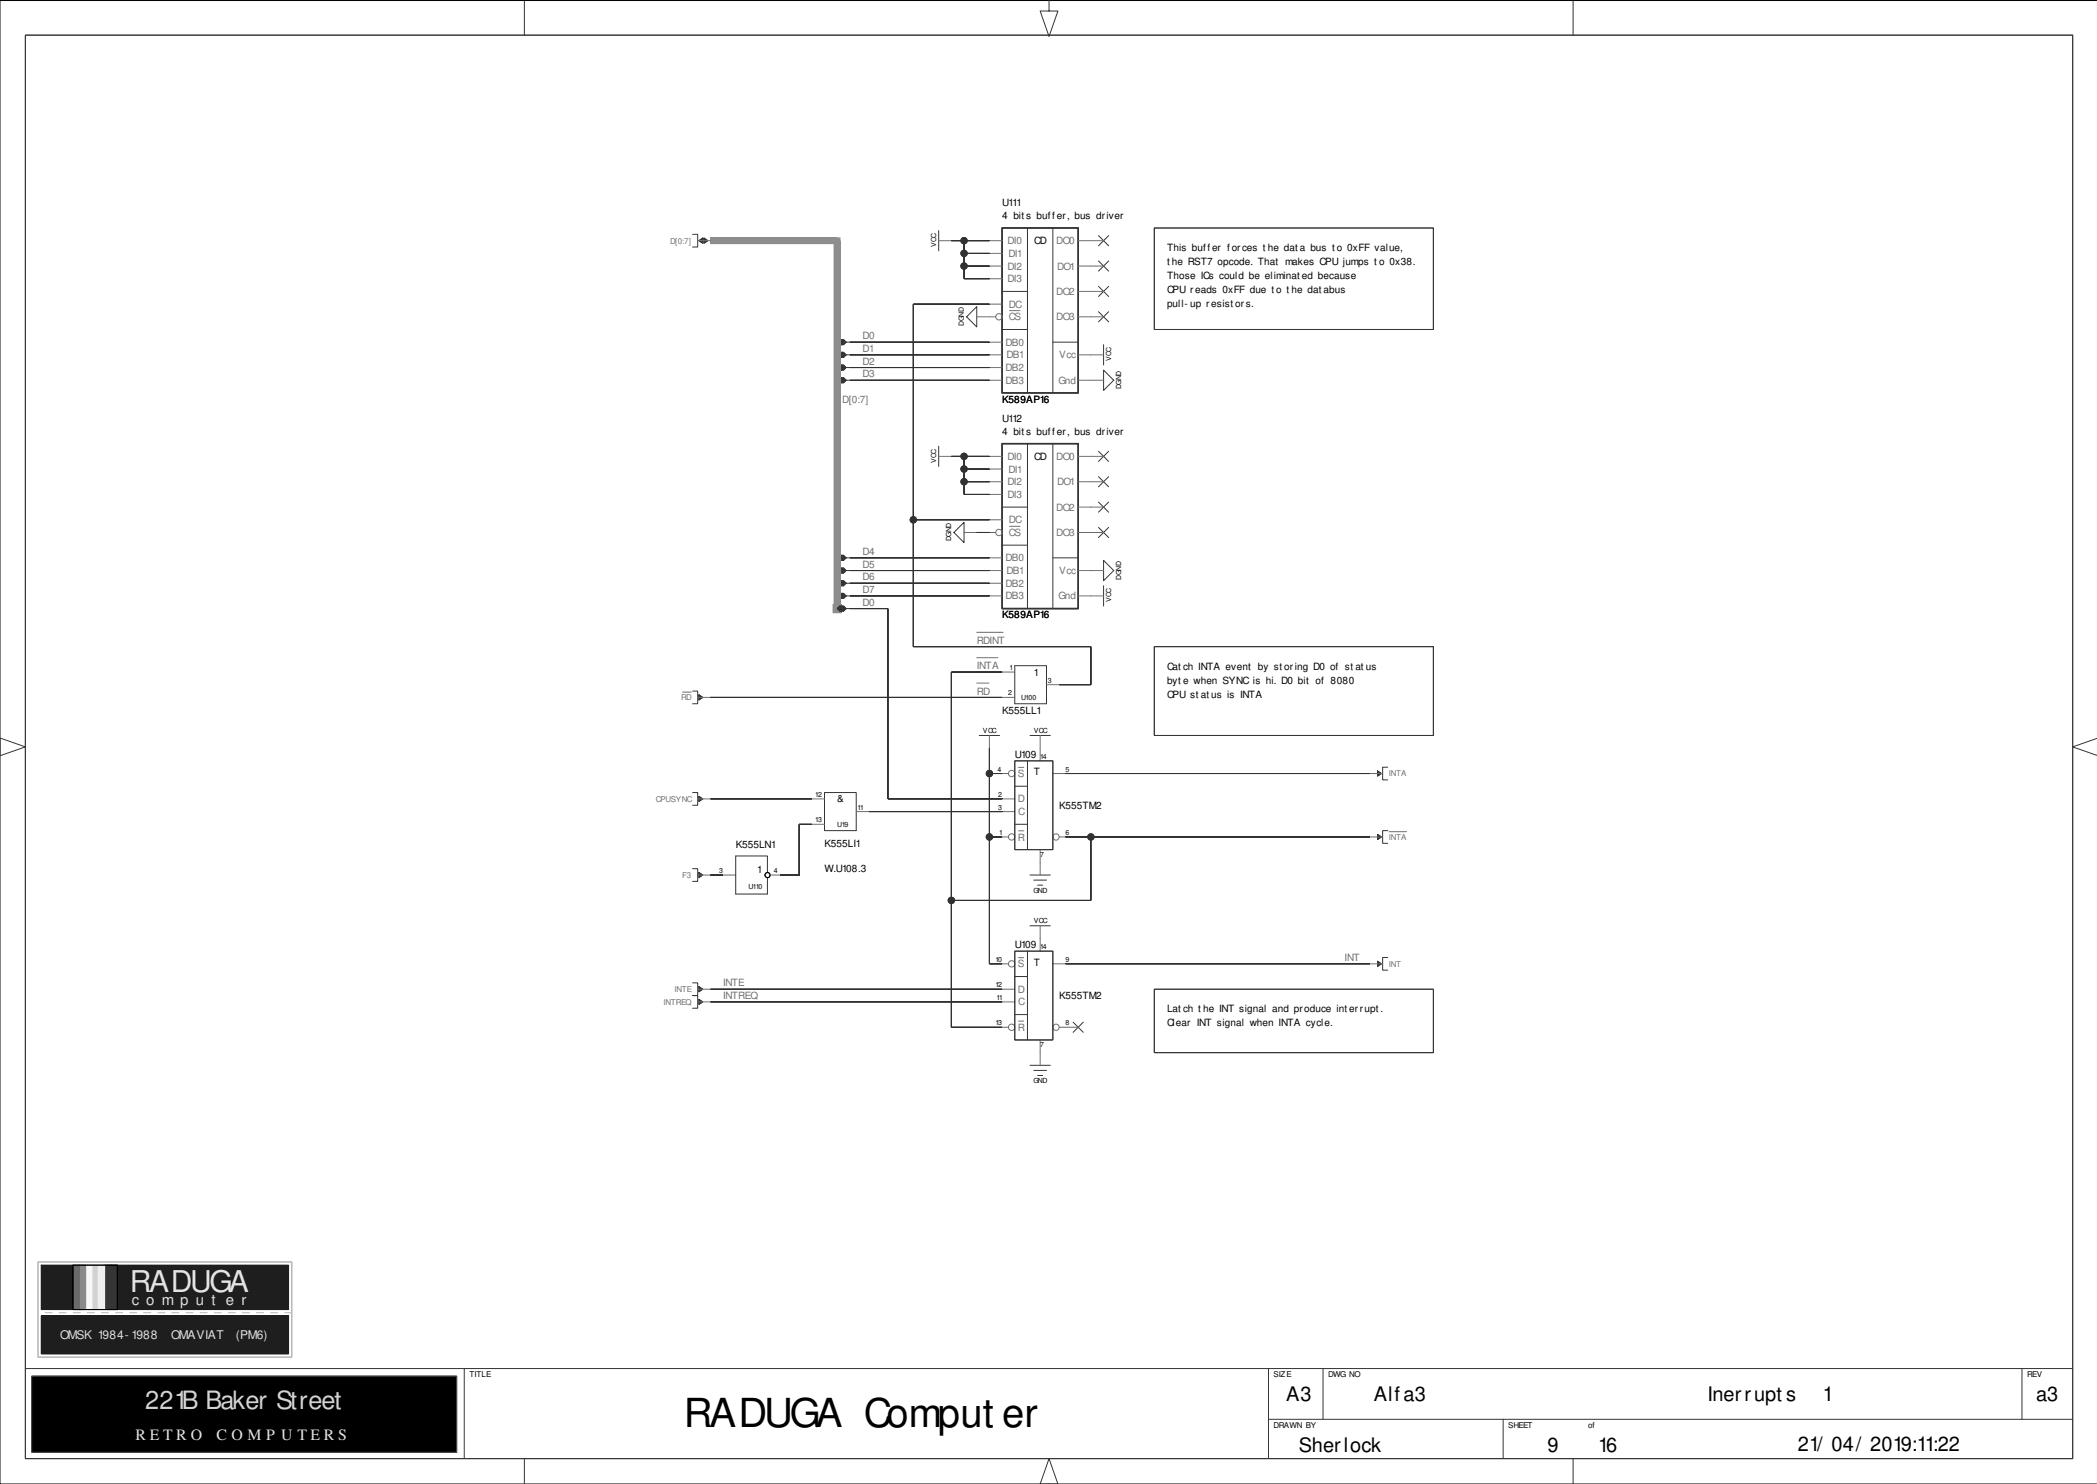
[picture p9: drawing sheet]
<svg xmlns="http://www.w3.org/2000/svg" width="420mm" height="297mm" viewBox="0 0 420 297" stroke-linecap="round" stroke-linejoin="round" font-family="sans-serif">
<path d="M419.9 .1h-419.9v296.9h419.9" fill="none" stroke="#000" stroke-width=".2"/>
<g fill="none" stroke="#353535" stroke-width=".2">
<path d="M187.9 46.1v4.1M200.6 58.3h5.1M205.7 45.6v33M210.8 45.6v33M200.6 66h5.1M210.8 68.5h5.1M220.9 74.1l2.1 2-2.1 2zM220.9 69v4.1M187.9 89.3v4.1M205.7 88.8v33M210.8 88.8v33M200.6 109.1h5.1"/>
<path d="M200.6 101.5h5.1M210.8 111.7h5.1M220.9 112.2l2.1 2-2.1 2zM220.9 117.2v4.1"/>
</g>
<path d="M200.6 45.6h15.3v33h-15.3zM200.6 88.8h15.3v33h-15.3z" fill="none" stroke="#353535" stroke-width=".3"/>
<g fill="none" stroke="#6f6f6f" stroke-width=".2">
<path d="M187.9 48.2h2.6M198.1 48.2h2.5M198.1 50.7h2.5M198.1 53.3h2.5M198.1 55.8h2.5M215.9 48.2h2.5M215.9 53.3h2.5M215.9 58.3h2.5M170.1 76.1h.1M198.1 68.5h2.5M198.1 71h2.5M198.1 73.6h2.5"/>
<path d="M198.1 76.1h2.5M198.1 63.4h1.2M198.1 60.9h2.5M202.1 62.2h2.1M215.9 71h5M215.9 76.1h5M215.9 63.4h2.5M187.9 91.3h2.6M198.1 91.3h2.5M198.1 93.9h2.5M198.1 96.4h2.5M198.1 99h2.5"/>
<path d="M215.9 91.3h2.5M215.9 96.4h2.5M198.1 111.7h2.5M198.1 114.2h2.5M198.1 116.7h2.5M198.1 119.3h2.5M198.1 106.6h1.2M198.1 104h2.5M202.1 105.3h2.1M215.9 114.2h5M215.9 119.3h5M215.9 106.6h2.5"/>
<path d="M215.9 101.5h2.5"/>
<circle cx="200" cy="63.4" r=".63"/>
<circle cx="200" cy="106.6" r=".63"/>
</g>
<path d="M167.6 76.1l.5-.5h.8l.5 .5-.5 .5h-.8z" fill-rule="evenodd" fill="#353535"/>
<path d="M167.6 76.1l.5-.5h.8l.5 .5-.5 .5h-.8zM169.4 76.1h.7" fill="none" stroke="#353535" stroke-width=".2"/>
<path d="M170.1 73.6h.1" fill="none" stroke="#6f6f6f" stroke-width=".2"/>
<path d="M167.6 73.6l.5-.5h.8l.5 .5-.5 .5h-.8z" fill-rule="evenodd" fill="#353535"/>
<path d="M167.6 73.6l.5-.5h.8l.5 .5-.5 .5h-.8zM169.4 73.6h.7" fill="none" stroke="#353535" stroke-width=".2"/>
<path d="M170.1 71h.1" fill="none" stroke="#6f6f6f" stroke-width=".2"/>
<path d="M167.6 71l.5-.5h.8l.5 .5-.5 .5h-.8z" fill-rule="evenodd" fill="#353535"/>
<path d="M167.6 71l.5-.5h.8l.5 .5-.5 .5h-.8zM169.4 71h.7" fill="none" stroke="#353535" stroke-width=".2"/>
<path d="M170.1 68.5h.1" fill="none" stroke="#6f6f6f" stroke-width=".2"/>
<path d="M167.6 68.5l.5-.5h.8l.5 .5-.5 .5h-.8z" fill-rule="evenodd" fill="#353535"/>
<path d="M167.6 68.5l.5-.5h.8l.5 .5-.5 .5h-.8zM169.4 68.5h.7" fill="none" stroke="#353535" stroke-width=".2"/>
<path d="M170.1 111.7h.1" fill="none" stroke="#6f6f6f" stroke-width=".2"/>
<path d="M168.1 111.2h.8l.5 .5-.5 .5h-.8l-.5-.5z" fill-rule="evenodd" fill="#353535"/>
<path d="M168.1 111.2h.8l.5 .5-.5 .5h-.8l-.5-.5zM169.4 111.7h.7" fill="none" stroke="#353535" stroke-width=".2"/>
<path d="M170.1 114.2h.1" fill="none" stroke="#6f6f6f" stroke-width=".2"/>
<path d="M168.1 113.7h.8l.5 .5-.5 .5h-.8l-.5-.5z" fill-rule="evenodd" fill="#353535"/>
<path d="M168.1 113.7h.8l.5 .5-.5 .5h-.8l-.5-.5zM169.4 114.2h.7" fill="none" stroke="#353535" stroke-width=".2"/>
<path d="M170.1 116.7h.1" fill="none" stroke="#6f6f6f" stroke-width=".2"/>
<path d="M167.6 116.7l.5-.5h.8l.5 .5-.5 .5h-.8z" fill-rule="evenodd" fill="#353535"/>
<path d="M167.6 116.7l.5-.5h.8l.5 .5-.5 .5h-.8zM169.4 116.7h.7" fill="none" stroke="#353535" stroke-width=".2"/>
<path d="M170.1 119.3h.1" fill="none" stroke="#6f6f6f" stroke-width=".2"/>
<path d="M167.6 119.3l.5-.5h.8l.5 .5-.5 .5h-.8z" fill-rule="evenodd" fill="#353535"/>
<g fill="none" stroke="#353535" stroke-width=".2">
<path d="M219.9 52.2l2 2.1M219.9 57.3l2 2M221.9 52.2l-2 2.1M221.9 57.3l-2 2M195.5 61.4v4l-2-2zM219.9 62.4l2 2M221.9 62.4l-2 2M219.9 90.3l2 2.1M219.9 95.4l2 2M221.9 90.3l-2 2.1M221.9 95.4l-2 2M167.6 119.3l.5-.5h.8l.5 .5-.5 .5h-.8z"/>
<path d="M169.4 119.3h.7M193 104.6v4l-2-2zM219.9 100.5l2 2M219.9 105.6l2 2M221.9 100.5l-2 2M221.9 105.6l-2 2"/>
</g>
<path d="M218.4 53.3h2.5M218.4 58.3h2.5M195.5 63.4h2.6M218.4 63.4h2.5M218.4 91.3h2.5M218.4 96.4h2.5M193 106.6h2.5M218.4 106.6h2.5M218.4 101.5h2.5" fill="none" stroke="#6f6f6f" stroke-width=".2"/>
<path d="M142.2 48.2h25.4z" fill-rule="evenodd" fill="#8d8d8d"/>
<path d="M142.2 48.2h25.4zM142.2 48.2h25.4M167.6 48.2v73.6zM167.6 48.2v73.6" fill="none" stroke="#8d8d8d" stroke-width="1.3" stroke-linecap="butt"/>
<path d="M167.6 48.2v73.6" fill="none" stroke="#8d8d8d" stroke-width=".2"/>
<path d="M166.8 121h1.6v1.6h-1.6z" fill-rule="evenodd" fill="#8d8d8d"/>
<path d="M166.8 121h1.6v1.6h-1.6z" fill="none" stroke="#8d8d8d" stroke-width=".2"/>
<path d="M167 47.6h1.2v1.1h-1.2z" fill-rule="evenodd" fill="#8d8d8d"/>
<path d="M167 47.6h1.2v1.1h-1.2z" fill="none" stroke="#8d8d8d" stroke-width=".2"/>
<path d="M218.4 76.1h.1" fill="none" stroke="#313131" stroke-width=".2"/>
<path d="M218.4 71h.1" fill="none" stroke="#313131" stroke-width=".2"/>
<path d="M218.4 114.2h.1" fill="none" stroke="#313131" stroke-width=".2"/>
<path d="M218.4 119.3h.1" fill="none" stroke="#313131" stroke-width=".2"/>
<path d="M190.5 91.3h2.5z" fill-rule="evenodd" fill="#313131"/>
<path d="M190.5 91.3h2.5zM190.5 91.3h2.5" fill="none" stroke="#313131" stroke-width=".2"/>
<path d="M193 99h5.1z" fill-rule="evenodd" fill="#313131"/>
<path d="M193 99h5.1zM193 96.4v2.6zM193 96.4v2.6h5.1" fill="none" stroke="#313131" stroke-width=".2"/>
<path d="M193 93.9h5.1z" fill-rule="evenodd" fill="#313131"/>
<path d="M193 93.9h5.1zM193 91.3v2.6zM193 91.3v2.6h5.1" fill="none" stroke="#313131" stroke-width=".2"/>
<path d="M193 91.3h5.1z" fill-rule="evenodd" fill="#313131"/>
<path d="M193 91.3h5.1zM193 91.3h5.1" fill="none" stroke="#313131" stroke-width=".2"/>
<path d="M193 96.4h5.1z" fill-rule="evenodd" fill="#313131"/>
<path d="M193 96.4h5.1zM193 93.9v2.5zM193 93.9v2.5h5.1" fill="none" stroke="#313131" stroke-width=".2"/>
<circle cx="193" cy="91.3" r=".63" fill="#313131"/>
<circle cx="193" cy="91.3" r=".63" fill="none" stroke="#313131" stroke-width=".2"/>
<circle cx="193" cy="96.4" r=".63" fill="#313131"/>
<circle cx="193" cy="96.4" r=".63" fill="none" stroke="#313131" stroke-width=".2"/>
<circle cx="193" cy="93.9" r=".63" fill="#313131"/>
<circle cx="193" cy="93.9" r=".63" fill="none" stroke="#313131" stroke-width=".2"/>
<path d="M193 50.7h5.1z" fill-rule="evenodd" fill="#313131"/>
<path d="M193 50.7h5.1zM193 50.7h5.1" fill="none" stroke="#313131" stroke-width=".2"/>
<path d="M193 48.2h5.1z" fill-rule="evenodd" fill="#313131"/>
<path d="M193 48.2h5.1zM193 48.2h5.1" fill="none" stroke="#313131" stroke-width=".2"/>
<path d="M190.5 48.2h2.5z" fill-rule="evenodd" fill="#313131"/>
<path d="M190.5 48.2h2.5zM190.5 48.2h2.5M193 48.2v2.5zM193 50.7v2.6zM193 48.2v5.1" fill="none" stroke="#313131" stroke-width=".2"/>
<path d="M193 55.8h5.1z" fill-rule="evenodd" fill="#313131"/>
<path d="M193 55.8h5.1zM193 53.3v2.5zM193 53.3v2.5h5.1" fill="none" stroke="#313131" stroke-width=".2"/>
<path d="M193 53.3h5.1z" fill-rule="evenodd" fill="#313131"/>
<path d="M193 53.3h5.1zM193 53.3h5.1" fill="none" stroke="#313131" stroke-width=".2"/>
<circle cx="193" cy="48.2" r=".63" fill="#313131"/>
<circle cx="193" cy="48.2" r=".63" fill="none" stroke="#313131" stroke-width=".2"/>
<circle cx="193" cy="50.7" r=".63" fill="#313131"/>
<circle cx="193" cy="50.7" r=".63" fill="none" stroke="#313131" stroke-width=".2"/>
<circle cx="193" cy="53.3" r=".63" fill="#313131"/>
<circle cx="193" cy="53.3" r=".63" fill="none" stroke="#313131" stroke-width=".2"/>
<path d="M170.1 68.5h28z" fill-rule="evenodd" fill="#313131"/>
<path d="M170.1 68.5h28zM170.1 68.5h28" fill="none" stroke="#313131" stroke-width=".2"/>
<path d="M170.1 71h28z" fill-rule="evenodd" fill="#313131"/>
<path d="M170.1 71h28zM170.1 71h28" fill="none" stroke="#313131" stroke-width=".2"/>
<path d="M170.1 73.6h28z" fill-rule="evenodd" fill="#313131"/>
<path d="M170.1 73.6h28zM170.1 73.6h28" fill="none" stroke="#313131" stroke-width=".2"/>
<path d="M170.1 76.1h28z" fill-rule="evenodd" fill="#313131"/>
<path d="M170.1 76.1h28zM170.1 76.1h28" fill="none" stroke="#313131" stroke-width=".2"/>
<path d="M170.1 111.7h28z" fill-rule="evenodd" fill="#313131"/>
<path d="M170.1 111.7h28zM170.1 111.7h28" fill="none" stroke="#313131" stroke-width=".2"/>
<path d="M170.1 114.2h28z" fill-rule="evenodd" fill="#313131"/>
<path d="M170.1 114.2h28zM170.1 114.2h28" fill="none" stroke="#313131" stroke-width=".2"/>
<path d="M170.1 116.7h28z" fill-rule="evenodd" fill="#313131"/>
<path d="M170.1 116.7h28zM170.1 116.7h28" fill="none" stroke="#313131" stroke-width=".2"/>
<path d="M170.1 119.3h28z" fill-rule="evenodd" fill="#313131"/>
<path d="M170.1 119.3h28zM170.1 119.3h28" fill="none" stroke="#313131" stroke-width=".2"/>
<path d="M195.5 106.6h2.6z" fill-rule="evenodd" fill="#313131"/>
<path d="M195.5 106.6h2.6zM195.5 106.6h2.6" fill="none" stroke="#313131" stroke-width=".2"/>
<path d="M198.1 63.4h.1" fill="none" stroke="#313131" stroke-width=".2"/>
<path d="M218.4 53.3h.1" fill="none" stroke="#313131" stroke-width=".2"/>
<path d="M218.4 58.3h.1" fill="none" stroke="#313131" stroke-width=".2"/>
<path d="M218.4 63.4h.1" fill="none" stroke="#313131" stroke-width=".2"/>
<path d="M218.4 91.3h.1" fill="none" stroke="#313131" stroke-width=".2"/>
<path d="M218.4 96.4h.1" fill="none" stroke="#313131" stroke-width=".2"/>
<path d="M218.4 101.5h.1" fill="none" stroke="#313131" stroke-width=".2"/>
<path d="M218.4 106.6h.1" fill="none" stroke="#313131" stroke-width=".2"/>
<path d="M138.7 46.9h1v2.5h-1" fill="none" stroke="#353535" stroke-width=".2"/>
<path d="M139.9 48.2l.8-.5v1z" fill-rule="evenodd" fill="#353535"/>
<path d="M139.9 48.2l.8-.5v1z" fill="none" stroke="#353535" stroke-width=".2"/>
<path d="M140.9 47.7l.8 .5-.8 .5z" fill-rule="evenodd" fill="#353535"/>
<path d="M140.9 47.7l.8 .5-.8 .5z" fill="none" stroke="#353535" stroke-width=".2"/>
<path d="M139.7 48.2h2.5" fill="none" stroke="#6f6f6f" stroke-width=".2"/>
<path d="M218.4 129.4v7.7zM218.4 129.4v7.7" fill="none" stroke="#313131" stroke-width=".2"/>
<path d="M182.8 104h15.3z" fill-rule="evenodd" fill="#313131"/>
<path d="M182.8 104h15.3zM182.8 104v25.4zM182.8 104h15.3M182.8 104v25.4" fill="none" stroke="#313131" stroke-width=".2"/>
<path d="M212 137.1h6.4z" fill-rule="evenodd" fill="#313131"/>
<path d="M182.8 60.9v43.1zM182.8 60.9v43.1M212 137.1h6.4zM212 137.1h6.4" fill="none" stroke="#313131" stroke-width=".2"/>
<path d="M182.8 60.9h15.3z" fill-rule="evenodd" fill="#313131"/>
<path d="M182.8 60.9h15.3zM182.8 60.9h15.3" fill="none" stroke="#313131" stroke-width=".2"/>
<path d="M182.8 129.4h35.6z" fill-rule="evenodd" fill="#313131"/>
<path d="M182.8 129.4h35.6zM182.8 129.4h35.6" fill="none" stroke="#313131" stroke-width=".2"/>
<circle cx="182.8" cy="104" r=".63" fill="#313131"/>
<circle cx="182.8" cy="104" r=".63" fill="none" stroke="#313131" stroke-width=".2"/>
<g fill="none" stroke="#353535" stroke-width=".2">
<path d="M165.1 158.6h6.3v7.7h-6.3zM203.2 152.3h7.6v17.8h-7.6zM203.2 157.4h2.5M205.7 152.3v17.8M206.2 147.2h4.1M138.7 173.9h1v2.5h-1M153.6 174.6v-3.3h-6.3v7.7h6.3v-3.3M203.2 165h2.5M206.2 175.1h4.1M207 176.2h2.5M207.7 177.2h1M203.2 190.4h7.6v17.8h-7.6z"/>
<path d="M203.2 195.5h2.5M205.7 190.4v17.8M206.2 185.3h4.1M203.2 203.1h2.5M206.2 213.2h4.1M207 214.3h2.5M207.7 215.3h1"/>
</g>
<g fill="none" stroke="#6f6f6f" stroke-width=".2">
<path d="M162.5 159.9h2.6M200.6 159.9h2.6M200.6 154.8h1.3M203.9 153.6h1.1M208.2 147.2v5.1M210.8 154.8h2.5M144.7 175.1h2.6M154.4 175.1h1.8M162.5 165h2.6M171.4 162.4h2.6M200.6 162.4h2.6M200.6 167.5h1.3"/>
<path d="M203.9 166.3h1.1M208.2 170.1v5M212 167.5h1.3M200.6 198h2.6M200.6 192.9h1.3M203.9 191.7h1.1M208.2 185.3v5.1M210.8 192.9h2.5M200.6 205.6h1.3M200.6 200.5h2.6M203.9 204.4h1.1M208.2 208.2v5"/>
<path d="M212 205.6h1.3"/>
<circle cx="202.5" cy="154.8" r=".64"/>
<circle cx="202.5" cy="167.5" r=".63"/>
<circle cx="211.4" cy="167.5" r=".63"/>
<circle cx="202.5" cy="192.9" r=".64"/>
<circle cx="202.5" cy="205.6" r=".63"/>
<circle cx="211.4" cy="205.6" r=".63"/>
</g>
<g fill="none" stroke="#000" stroke-width=".2">
<path d="M157.4 175.1h.1"/>
<circle cx="153.7" cy="175.2" r=".51"/>
</g>
<path d="M139.9 174.6l.8 .5-.8 .6z" fill-rule="evenodd" fill="#353535"/>
<path d="M139.9 174.6l.8 .5-.8 .6zM214.8 204.6l2.1 2M216.9 204.6l-2.1 2" fill="none" stroke="#353535" stroke-width=".2"/>
<path d="M139.7 175.1h2.5M213.3 205.6h2.6" fill="none" stroke="#6f6f6f" stroke-width=".2"/>
<path d="M208.2 172.6h.1" fill="none" stroke="#313131" stroke-width=".2"/>
<path d="M208.2 149.8h.1" fill="none" stroke="#313131" stroke-width=".2"/>
<path d="M208.2 187.8h.1" fill="none" stroke="#313131" stroke-width=".2"/>
<path d="M142.2 200.5h58.4z" fill-rule="evenodd" fill="#313131"/>
<path d="M142.2 200.5h58.4zM142.2 200.5h58.4" fill="none" stroke="#313131" stroke-width=".2"/>
<path d="M142.2 198h58.4z" fill-rule="evenodd" fill="#313131"/>
<path d="M142.2 198h58.4zM142.2 198h58.4" fill="none" stroke="#313131" stroke-width=".2"/>
<path d="M213.3 192.9h61z" fill-rule="evenodd" fill="#313131"/>
<path d="M213.3 192.9h61zM213.3 192.9h61" fill="none" stroke="#313131" stroke-width=".2"/>
<path d="M170.1 121.8h7.7z" fill-rule="evenodd" fill="#313131"/>
<path d="M170.1 121.8h7.7zM170.1 121.8h7.7" fill="none" stroke="#313131" stroke-width=".2"/>
<path d="M177.8 159.9h22.8z" fill-rule="evenodd" fill="#313131"/>
<path d="M177.8 121.8v38.1zM177.8 121.8v38.1h22.8M177.8 159.9h22.8z" fill="none" stroke="#313131" stroke-width=".2"/>
<path d="M174 162.4h26.6z" fill-rule="evenodd" fill="#313131"/>
<path d="M174 162.4h26.6zM174 162.4h26.6" fill="none" stroke="#313131" stroke-width=".2"/>
<path d="M142.2 159.9h20.3z" fill-rule="evenodd" fill="#313131"/>
<path d="M142.2 159.9h20.3zM142.2 159.9h20.3" fill="none" stroke="#313131" stroke-width=".2"/>
<path d="M160 165h2.5z" fill-rule="evenodd" fill="#313131"/>
<path d="M160 165h2.5zM160 165v10.1zM160 165h2.5M160 165v10.1" fill="none" stroke="#313131" stroke-width=".2"/>
<path d="M156.2 175.1h3.8z" fill-rule="evenodd" fill="#313131"/>
<path d="M156.2 175.1h3.8zM156.2 175.1h3.8" fill="none" stroke="#313131" stroke-width=".2"/>
<path d="M208.2 210.7h.1" fill="none" stroke="#313131" stroke-width=".2"/>
<path d="M213.3 154.8h61z" fill-rule="evenodd" fill="#313131"/>
<path d="M213.3 154.8h61zM213.3 154.8h61" fill="none" stroke="#313131" stroke-width=".2"/>
<path d="M213.3 205.6h.1" fill="none" stroke="#313131" stroke-width=".2"/>
<path d="M142.2 175.1h2.5z" fill-rule="evenodd" fill="#313131"/>
<path d="M142.2 175.1h2.5zM142.2 175.1h2.5" fill="none" stroke="#313131" stroke-width=".2"/>
<path d="M138.7 158.6h1v2.6h-1" fill="none" stroke="#353535" stroke-width=".2"/>
<path d="M139.9 159.4l.8 .5-.8 .5z" fill-rule="evenodd" fill="#353535"/>
<path d="M139.9 159.4l.8 .5-.8 .5zM138.7 199.3h1v2.5h-1" fill="none" stroke="#353535" stroke-width=".2"/>
<path d="M139.7 159.9h2.5" fill="none" stroke="#6f6f6f" stroke-width=".2"/>
<path d="M139.9 200l.8 .5-.8 .5z" fill-rule="evenodd" fill="#353535"/>
<path d="M138.7 196.7h1v2.6h-1M139.9 200l.8 .5-.8 .5z" fill="none" stroke="#353535" stroke-width=".2"/>
<path d="M139.7 200.5h2.5" fill="none" stroke="#6f6f6f" stroke-width=".2"/>
<path d="M139.9 197.5l.8 .5-.8 .5z" fill-rule="evenodd" fill="#353535"/>
<path d="M196 147.2h4.1M139.9 197.5l.8 .5-.8 .5z" fill="none" stroke="#353535" stroke-width=".2"/>
<path d="M198.1 147.2v2.6M139.7 198h2.5" fill="none" stroke="#6f6f6f" stroke-width=".2"/>
<path d="M198.1 167.5h2.5z" fill-rule="evenodd" fill="#313131"/>
<path d="M198.1 167.5h2.5zM198.1 167.5h2.5" fill="none" stroke="#313131" stroke-width=".2"/>
<path d="M198.1 192.9h2.5z" fill-rule="evenodd" fill="#313131"/>
<path d="M198.1 192.9h2.5zM198.1 192.9h2.5" fill="none" stroke="#313131" stroke-width=".2"/>
<path d="M198.1 154.8h2.5z" fill-rule="evenodd" fill="#313131"/>
<path d="M198.1 154.8h2.5zM198.1 149.8v5zM198.1 154.8v12.7zM198.1 154.8h2.5M198.1 149.8v43.1M198.1 167.5v25.4z" fill="none" stroke="#313131" stroke-width=".2"/>
<circle cx="198.1" cy="167.5" r=".63" fill="#313131"/>
<circle cx="198.1" cy="167.5" r=".63" fill="none" stroke="#313131" stroke-width=".2"/>
<circle cx="198.1" cy="154.8" r=".64" fill="#313131"/>
<circle cx="198.1" cy="154.8" r=".64" fill="none" stroke="#313131" stroke-width=".2"/>
<path d="M170.1 121.8h.1" fill="none" stroke="#6f6f6f" stroke-width=".2"/>
<path d="M167.6 121.8l.5-.5h.8l.5 .5-.5 .5h-.8z" fill-rule="evenodd" fill="#353535"/>
<path d="M167.6 121.8l.5-.5h.8l.5 .5-.5 .5h-.8zM169.4 121.8h.7M277.8 191.7h-1v2.5h1" fill="none" stroke="#353535" stroke-width=".2"/>
<path d="M275.8 192.4l.7 .5-.7 .5z" fill-rule="evenodd" fill="#353535"/>
<path d="M138.7 138.3h1v2.6h-1M203.2 133.2h6.3v7.7h-6.3zM275.8 192.4l.7 .5-.7 .5z" fill="none" stroke="#353535" stroke-width=".2"/>
<path d="M200.6 134.5h2.6M200.6 139.6h2.6M209.5 137.1h2.5M274.3 192.9h2.5" fill="none" stroke="#6f6f6f" stroke-width=".2"/>
<path d="M139.9 139.1l.8 .5-.8 .5z" fill-rule="evenodd" fill="#353535"/>
<path d="M139.9 139.1l.8 .5-.8 .5z" fill="none" stroke="#353535" stroke-width=".2"/>
<path d="M139.7 139.6h2.5" fill="none" stroke="#6f6f6f" stroke-width=".2"/>
<path d="M142.2 139.6h58.4z" fill-rule="evenodd" fill="#313131"/>
<path d="M142.2 139.6h58.4zM142.2 139.6h58.4" fill="none" stroke="#313131" stroke-width=".2"/>
<path d="M136.6 138.5h1.8M195.5 136.7h2.5M195.5 126.6h5.3" fill="none" stroke="#6f6f6f" stroke-width=".2"/>
<path d="M277.8 153.6h-1v2.5h1" fill="none" stroke="#353535" stroke-width=".2"/>
<path d="M275.8 154.3l.7 .5-.7 .5z" fill-rule="evenodd" fill="#353535"/>
<path d="M275.8 154.3l.7 .5-.7 .5zM277.8 166.3h-1v2.5h1" fill="none" stroke="#353535" stroke-width=".2"/>
<path d="M274.3 154.8h2.5" fill="none" stroke="#6f6f6f" stroke-width=".2"/>
<path d="M275.8 167l.7 .5-.7 .5z" fill-rule="evenodd" fill="#353535"/>
<path d="M219.9 47.2l2 2M221.9 47.2l-2 2M275.8 167l.7 .5-.7 .5z" fill="none" stroke="#353535" stroke-width=".2"/>
<path d="M218.4 48.2h2.5M274.3 167.5h2.5M278.1 166.5h3.5" fill="none" stroke="#6f6f6f" stroke-width=".2"/>
<path d="M218.4 48.2h.1M190.5 134.5v45.7zM190.5 134.5v45.7" fill="none" stroke="#313131" stroke-width=".2"/>
<path d="M231.1 45.6h55.9v20.4h-55.9zM231.1 129.4h55.9v17.8h-55.9zM231.1 198h55.9v12.7h-55.9z" fill="none" stroke="#353535" stroke-width=".2"/>
<path d="M195.5 131.6h4.3" fill="none" stroke="#6f6f6f" stroke-width=".2"/>
<path d="M213.3 167.5h5.1z" fill-rule="evenodd" fill="#313131"/>
<path d="M213.3 167.5h5.1zM213.3 167.5h5.1M218.4 167.5v12.7zM218.4 167.5v12.7M190.5 180.2v25.4zM190.5 180.2v25.4" fill="none" stroke="#313131" stroke-width=".2"/>
<path d="M190.5 205.6h10.1z" fill-rule="evenodd" fill="#313131"/>
<path d="M190.5 205.6h10.1zM190.5 205.6h10.1" fill="none" stroke="#313131" stroke-width=".2"/>
<path d="M190.5 180.2h27.9z" fill-rule="evenodd" fill="#313131"/>
<path d="M190.5 180.2h27.9zM190.5 180.2h27.9" fill="none" stroke="#313131" stroke-width=".2"/>
<path d="M218.4 167.5h55.9z" fill-rule="evenodd" fill="#313131"/>
<path d="M218.4 167.5h55.9zM218.4 167.5h55.9" fill="none" stroke="#313131" stroke-width=".2"/>
<path d="M190.5 134.5h10.1z" fill-rule="evenodd" fill="#313131"/>
<path d="M190.5 134.5h10.1zM190.5 134.5h10.1" fill="none" stroke="#313131" stroke-width=".2"/>
<circle cx="190.5" cy="180.2" r=".63" fill="#313131"/>
<circle cx="190.5" cy="180.2" r=".63" fill="none" stroke="#313131" stroke-width=".2"/>
<circle cx="218.4" cy="167.5" r=".63" fill="#313131"/>
<circle cx="218.4" cy="167.5" r=".63" fill="none" stroke="#313131" stroke-width=".2"/>
<path d="M23.5 253.2h34.3v8.9h-34.3z" fill-rule="evenodd" fill="#1e1e1e"/>
<path d="M23.5 253.2h34.3v8.9h-34.3z" fill="none" stroke="#1e1e1e" stroke-width=".2"/>
<path d="M22.2 253.2h1.3v8.9h-1.3z" fill-rule="evenodd" fill="#363636"/>
<path d="M22.2 253.2h1.3v8.9h-1.3z" fill="none" stroke="#363636" stroke-width=".2"/>
<path d="M21 253.2h1.2v8.9h-1.2z" fill-rule="evenodd" fill="#353535"/>
<path d="M21 253.2h1.2v8.9h-1.2z" fill="none" stroke="#353535" stroke-width=".2"/>
<path d="M18.4 253.2h1.3v8.9h-1.3z" fill-rule="evenodd" fill="#d4d4d4"/>
<path d="M18.4 253.2h1.3v8.9h-1.3z" fill="none" stroke="#d4d4d4" stroke-width=".2"/>
<path d="M17.1 253.2h1.3v8.9h-1.3z" fill-rule="evenodd" fill="#f7f7f7"/>
<path d="M17.1 253.2h1.3v8.9h-1.3z" fill="none" stroke="#f7f7f7" stroke-width=".2"/>
<path d="M15.9 253.2h1.2v8.9h-1.2z" fill-rule="evenodd" fill="#888"/>
<path d="M15.9 253.2h1.2v8.9h-1.2z" fill="none" stroke="#888" stroke-width=".2"/>
<path d="M14.6 253.2h1.3v8.9h-1.3z" fill-rule="evenodd" fill="#6f6f6f"/>
<path d="M14.6 253.2h1.3v8.9h-1.3z" fill="none" stroke="#6f6f6f" stroke-width=".2"/>
<path d="M8.3 253.2h6.3v8.9h-6.3z" fill-rule="evenodd" fill="#1e1e1e"/>
<path d="M8.3 253.2h6.3v8.9h-6.3z" fill="none" stroke="#1e1e1e" stroke-width=".2"/>
<path d="M19.7 253.2h1.3v8.9h-1.3z" fill-rule="evenodd" fill="#f0f0f0"/>
<path d="M19.7 253.2h1.3v8.9h-1.3z" fill="none" stroke="#f0f0f0" stroke-width=".2"/>
<path d="M7.6 252.6h50.8v19h-50.8z" fill="none" stroke="#b3b3b3" stroke-width=".2"/>
<path d="M14.6 253.2h8.9v8.9h-8.9z" fill="none" stroke="#000" stroke-width=".2"/>
<path d="M8.3 263.4h49.5v7.6h-49.5z" fill-rule="evenodd" fill="#1e1e1e"/>
<path d="M8.3 263.4h49.5v7.6h-49.5z" fill="none" stroke="#1e1e1e" stroke-width=".2"/>
<path d="M58.4 262.8h-50.1" fill="none" stroke="#b3b3b3" stroke-width=".2" stroke-dasharray="1.4 1.4"/>
<g fill="none" stroke="#353535" stroke-width=".2">
<path d="M210 0v2.2h1.8l-1.8 5.1-1.8-5.1h1.8M5.1 7h409.8v285h-409.8zM105 .2v6.9M314.9 .2v6.9M-.1 149.5l.1-1.8 5.1 1.8-5.1 1.8v-1.8M419.9 147.8l-5 1.7 5 1.7M5.1 273.9h87.8M253.9 273.9h-161v18.1M264.9 273.9v10.2M404.8 273.9v10.2M414.9 273.9h-161v18.1M105 292v5.1"/>
<path d="M210 297h1.8l-1.8-5-1.8 5 1.8 .1M253.9 284.1h161M300.9 284.1v7.9M314.9 292v5.1"/>
</g>
<path d="M6.3 275.5h85.1v15.2h-85.1z" fill-rule="evenodd" fill="#000"/>
<path d="M6.3 275.5h85.1v15.2h-85.1z" fill="none" stroke="#000" stroke-width=".2"/>
<path d="M6.3 275.5h85.1v15.2h-85.1z" fill="none" stroke="#535353" stroke-width=".2"/>
<text font-size="8" x="136.9" y="285.6">RADUGA Comput er</text>
<text font-size="6" fill="#e2e2e2" x="26" y="258.5">RADUGA</text>
<text font-size="5.1" fill="#d3d3d3" x="29" y="282">221B Baker Street</text>
<g font-size="4">
<text x="257.5" y="280.4">A3</text>
<text x="275" y="280.4">Alfa3</text>
<text x="341.8" y="280.4">Inerrupt s</text>
<text x="364.9" y="280.4">1</text>
<text x="407.6" y="280.4">a3</text>
<text x="260" y="290.6">Sherlock</text>
<text x="309.8" y="290.6">9</text>
<text x="320" y="290.6">16</text>
<text x="359.9" y="290.5">21/ 04/ 2019:11:22</text>
</g>
<g font-size="3.2" fill="#e2e2e2">
<text x="27.1" y="288.2">R E T R O</text>
<text x="43.3" y="288.2">C O M P U T E R S</text>
</g>
<text font-size="3" fill="#dfdfdf" x="26.4" y="261.3">c o m p u t e r</text>
<text font-size="2.4" fill="#dfdfdf" x="12" y="268">OMSK 1984- 1988</text>
<g font-size="2.4" fill="#e2e2e2">
<text x="34.3" y="268">OMAVIAT</text>
<text x="47.2" y="268">(PM6)</text>
</g>
<g font-size="2">
<text x="200.6" y="41.3">U111</text>
<text x="200.6" y="43.8">4 bit s buffer, bus driver</text>
<text x="207" y="48.9">CD</text>
<text x="233.6" y="50.3">This buffer forces t he dat a bus t o 0xFF value,</text>
<text x="233.6" y="53.1">t he RST7 opcode. That makes CPU jumps t o 0x38.</text>
<text x="233.6" y="55.9">Those ICs could be eliminat ed because</text>
<text x="233.6" y="58.7">CPU reads 0xFF due t o t he dat abus</text>
<text x="233.6" y="61.5">pull- up resist ors.</text>
<text x="200.6" y="80.6">K589AP16</text>
<text x="200.6" y="87">4 bit s buffer, bus driver</text>
<text x="200.6" y="84.4">U112</text>
<text x="207" y="92.1">CD</text>
<text x="200.6" y="123.8">K589AP16</text>
<text x="207" y="135.2">1</text>
<text x="233.6" y="134.1">Cat ch INTA event by st oring D0 of st at us</text>
<text x="233.6" y="136.9">byt e when SYNC is hi. D0 bit of 8080</text>
<text x="200.6" y="142.8">K555LL1</text>
<text x="233.6" y="139.7">CPU st at us is INTA</text>
<text x="203.2" y="151.7">U109</text>
<text x="206.9" y="155.2">T</text>
<text x="167.6" y="160.6">&amp;</text>
<text x="212" y="161.9">K555TM2</text>
<text x="147.3" y="169.6">K555LN1</text>
<text x="165.1" y="169.5">K555LI1</text>
<text x="151.6" y="174.7">1</text>
<text x="165.1" y="174.6">W.U108.3</text>
<text x="203.2" y="189.8">U109</text>
<text x="206.9" y="193.3">T</text>
<text x="212" y="200">K555TM2</text>
<text x="233.6" y="202.7">Lat ch t he INT signal and produce int errupt .</text>
<text x="233.6" y="205.5">Clear INT signal when INTA cycle.</text>
</g>
<g font-size="2" fill="#6f6f6f">
<text x="201.7" y="48.9">DI0</text>
<text x="201.7" y="54">DI2</text>
<text x="201.9" y="51.4">DI1</text>
<text x="211.5" y="48.9">DO0</text>
<text x="211.6" y="54">DO1</text>
<text x="201.7" y="56.5">DI3</text>
<text x="211.5" y="59">DO2</text>
<text x="201.9" y="64.1">CS</text>
<text x="201.9" y="61.6">DC</text>
<text x="211.5" y="64.1">DO3</text>
<text x="172.7" y="67.9">D0</text>
<text x="172.7" y="70.5">D1</text>
<text x="201.3" y="69.2">DB0</text>
<text x="201.5" y="71.7">DB1</text>
<text x="212" y="71.7">Vcc</text>
<text x="172.7" y="73">D2</text>
<text x="172.7" y="75.5">D3</text>
<text x="201.3" y="74.3">DB2</text>
<text x="201.3" y="76.8">DB3</text>
<text x="211.9" y="76.8">Gnd</text>
<text x="168.6" y="80.6">D[0:7]</text>
<text x="201.7" y="92.1">DI0</text>
<text x="201.9" y="94.6">DI1</text>
<text x="211.5" y="92.1">DO0</text>
<text x="201.7" y="97.1">DI2</text>
<text x="201.7" y="99.7">DI3</text>
<text x="211.6" y="97.1">DO1</text>
<text x="201.9" y="107.3">CS</text>
<text x="201.9" y="104.7">DC</text>
<text x="211.5" y="102.2">DO2</text>
<text x="211.5" y="107.3">DO3</text>
<text x="172.7" y="111.1">D4</text>
<text x="172.7" y="113.6">D5</text>
<text x="201.3" y="112.4">DB0</text>
<text x="172.7" y="116.2">D6</text>
<text x="172.7" y="118.7">D7</text>
<text x="201.3" y="117.4">DB2</text>
<text x="201.3" y="120">DB3</text>
<text x="201.5" y="114.9">DB1</text>
<text x="211.9" y="120">Gnd</text>
<text x="212" y="114.9">Vcc</text>
<text x="172.7" y="121.2">D0</text>
<text x="195.5" y="128.9">RDINT</text>
<text x="195.5" y="133.9">INTA</text>
<text x="195.5" y="139">RD</text>
<text x="203.8" y="155.5">S</text>
<text x="203.8" y="160.6">D</text>
<text x="203.9" y="163.2">C</text>
<text x="203.8" y="168.2">R</text>
<text x="144.7" y="197.4">INTE</text>
<text x="203.8" y="193.6">S</text>
<text x="269.2" y="192.3">INT</text>
<text x="144.7" y="200">INTREQ</text>
<text x="203.8" y="198.7">D</text>
<text x="203.9" y="201.2">C</text>
<text x="203.8" y="206.3">R</text>
</g>
<g font-size="1.6" fill="#6f6f6f">
<text x="134.2" y="48.7">D[0:7]</text>
<text x="136.3" y="140.2">RD</text>
<text x="278.1" y="155.4">INTA</text>
<text x="131.3" y="160.5">CPUSYNC</text>
<text x="278.1" y="168.1">INTA</text>
<text x="136.6" y="175.7">F3</text>
<text x="278.1" y="193.5">INT</text>
<text x="132.9" y="201.1">INTREQ</text>
<text x="135" y="198.6">INTE</text>
</g>
<g font-size="1.6">
<text x="94" y="275.6">TITLE</text>
<text x="255" y="275.6">SIZE</text>
<text x="265.9" y="275.6">DWG NO</text>
<text x="405.8" y="275.6">REV</text>
<text x="255" y="285.8">DRAWN BY</text>
<text x="301.9" y="285.8">SHEET</text>
<text x="317.9" y="285.8">of</text>
</g>
<g font-size="1.4">
<text x="187.4" y="49.5" transform="rotate(-90 187.4 49.5)">VCC</text>
<text x="193" y="65.2" transform="rotate(-90 193 65.2)">DGND</text>
<text x="222.4" y="72.3" transform="rotate(-90 222.4 72.3)">VCC</text>
<text x="224.5" y="77.9" transform="rotate(-90 224.5 77.9)">DGND</text>
<text x="187.4" y="92.6" transform="rotate(-90 187.4 92.6)">VCC</text>
<text x="190.4" y="108.4" transform="rotate(-90 190.4 108.4)">DGND</text>
<text x="224.5" y="116" transform="rotate(-90 224.5 116)">DGND</text>
<text x="222.4" y="120.6" transform="rotate(-90 222.4 120.6)">VCC</text>
<text x="202.1" y="134.1">1</text>
<text x="209.8" y="136.7">3</text>
<text x="201.9" y="139.2">2</text>
<text x="204.4" y="140.1">U100</text>
<text x="196.8" y="146.7">VCC</text>
<text x="206.9" y="146.7">VCC</text>
<text x="199.7" y="154.4">4</text>
<text x="208.2" y="151.9">14</text>
<text x="213.3" y="154.4">5</text>
<text x="163.2" y="159.5">12</text>
<text x="199.8" y="159.5">2</text>
<text x="163.2" y="164.6">13</text>
<text x="167.6" y="165.5">U19</text>
<text x="171.7" y="162">11</text>
<text x="199.8" y="162">3</text>
<text x="200.1" y="167.1">1</text>
<text x="213.3" y="167.1">6</text>
<text x="208.2" y="171.6">7</text>
<text x="144" y="174.7">3</text>
<text x="149.8" y="177.9">U110</text>
<text x="154.9" y="174.7">4</text>
<text x="206.9" y="178.7">GND</text>
<text x="206.9" y="184.8">VCC</text>
<text x="208.2" y="190">14</text>
<text x="199.3" y="192.5">10</text>
<text x="199.3" y="197.6">12</text>
<text x="213.3" y="192.5">9</text>
<text x="199.5" y="200.1">11</text>
<text x="199.3" y="205.2">13</text>
<text x="208.2" y="209.6">7</text>
<text x="213.3" y="205.2">8</text>
<text x="206.9" y="216.8">GND</text>
</g>
</svg>
